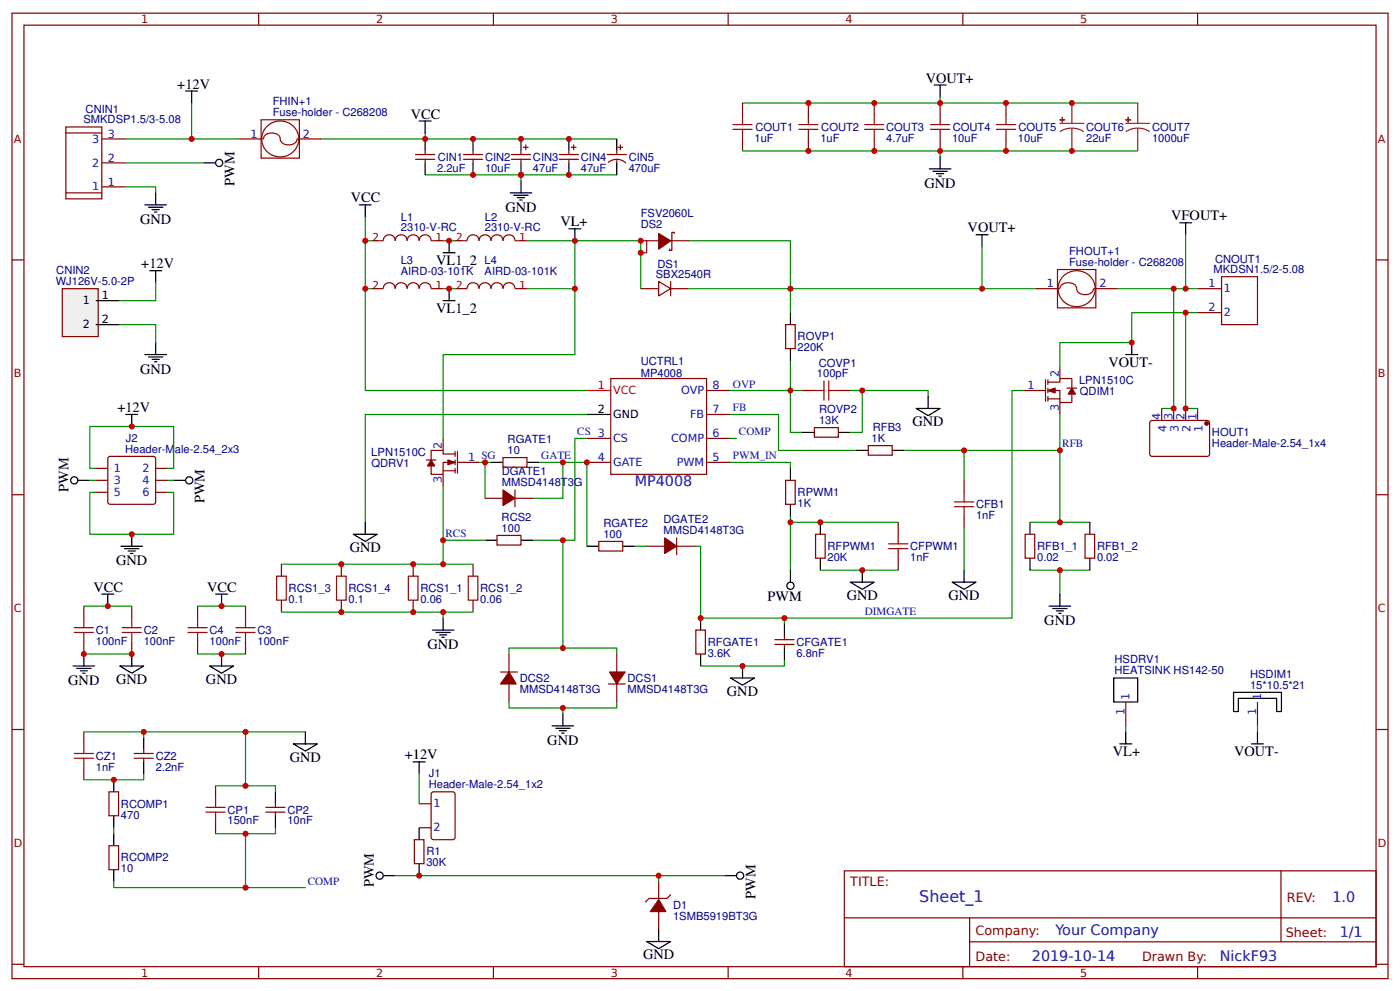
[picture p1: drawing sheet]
<svg xmlns="http://www.w3.org/2000/svg" width="309mm" height="219mm" viewBox="0 0 309 219" stroke-linecap="round" stroke-linejoin="round" font-family="sans-serif">
<g fill="none" stroke="#800" stroke-width=".26">
<path d="M2.6 2.9h304.1v213.3h-304.1zM5.3 5.6h298.7v207.9h-298.7zM57.1 2.9v2.7M109 2.9v2.7M160.9 2.9v2.7M212.7 2.9v2.7M264.6 2.9v2.7M14.6 28h7.9v15.9h-7.9zM14.6 29.4h7.9M22.5 36h5.3M22.5 30.7h5.3M52.9 30.7h5.3"/>
<path d="M65.6 30.7h5.3M91.8 34.1h4.2M91.8 35.2h4.2M93.9 33.3v.8M93.9 35.2v.8M102.4 34.1h4.2M102.4 35.2h4.2M104.5 33.3v.8M104.5 35.2v.8M113 34.1h4.2M113 35.2h4.2M115.1 33.3v.8"/>
<path d="M115.1 35.2v.8M115.6 32.5h1.1M116.2 32v1.1M123.6 34.1h4.2M123.6 35.2h4.2M125.7 33.3v.8M125.7 35.2v.8M126.2 32.5h1.1M126.7 32v1.1M134.1 34.1h4.3M134.4 35.9a2.85 2.85 0 0 1 3.9 .1M136.3 33.3v.8"/>
<path d="M136.3 35.2v.8M136.5 32.5h1.1M137.1 32v1.1M164 22.8v2.6M164 30.7v2.6M178.6 22.8v2.6M178.6 30.7v2.6M2.6 57.4h2.7M14.6 42.6h7.9M22.5 41.3h5.3M304 57.4h2.7M141.6 63.8h3.9"/>
<path d="M145.5 62.2l2.7 1.6-2.7 1.6zM148.2 63.8h3.9M148.2 62.2v3.2M173.6 71.7h2.1v5.3h-2.1zM228.9 63.8h5.3M241.6 63.8h5.3M264.6 63.8h5.3M264.6 69.1h5.3M269.9 61.1h7.9v10.6h-7.9zM129.6 96.8h5.3M134.9 83.6h21.2v21.2h-21.2zM156.1 96.8h5.3"/>
<path d="M156.1 91.5h5.3M156.1 86.3h5.3M177.3 86.3h2.6M179.9 94.5h5.3v2.1h-5.3zM185.2 86.3h2.7M191.8 98.4h5.3v2.1h-5.3zM254.1 93.1l.4-.2h12.5l.2 .5v7.1l-.5 .3-12.4-.1-.3-.4zM256.6 90.2v2.7M259.3 90.2v2.7M261.9 90.2v2.7M264.6 90.2v2.7M2.6 109.3h2.7"/>
<path d="M21.2 103.5h2.6M21.2 106.1h2.6M21.2 108.7h2.6M24.1 100.9l9.8-.1 .4 .3 .1 9.8-.3 .4-9.8 .1-.4-.3-.1-9.8zM34.4 103.5h2.6M34.4 106.1h2.6M34.4 108.7h2.6M107.2 110.1h3.9M109.8 118.3h5.3v2.1h-5.3zM111.1 101.1h5.3v2.1h-5.3zM113.8 110.1h3.9M113.8 108.2v3.7"/>
<path d="M129.6 102.1h5.3M132.3 119.6h5.3v2.1h-5.3zM149.5 118.8v3.7M156.1 102.1h5.3M173.6 106.1h2.1v5.3h-2.1zM180.2 118h2.1v5.3h-2.1zM226.5 118h2.1v5.3h-2.1zM239.7 118h2.1v5.3h-2.1zM304 109.3h2.7M18.5 133.9v2.6M29.1 133.9v2.6M43.7 133.9v2.6"/>
<path d="M54.2 133.9v2.6M62.2 124.6v2.7M62.2 132.6v2.6M75.4 124.6v2.7M75.4 132.6v2.6M91.3 124.6v2.7M91.3 132.6v2.6M104.5 124.6v2.7M104.5 132.6v2.6M142.9 120.6h3.9M149.5 120.6h4M153.7 139.2h2.1v5.3h-2.1z"/>
<path d="M18.5 141.8v2.7M29.1 141.8v2.7M43.7 141.8v2.7M54.2 141.8v2.7M110.6 148.4h3.7M112.4 144.5v3.9M112.4 151.1v3.9M134.4 151.1h3.7M136.3 144.5v3.9M136.3 151.1v3.9M171.2 142.3h4.2M171.2 141.3h4.2"/>
<path d="M173.3 140.5v.8M173.3 142.3v.8M277.8 155v5.3M2.6 161.1h2.7M24.1 174.9h2.1v5.3h-2.1zM29.6 167.5h4.3M29.6 166.4h4.3M31.7 165.6v.8M31.7 167.5v.8M47.6 173.6v2.6M58.7 179.4h4.3M58.7 178.3h4.3"/>
<path d="M60.9 177.5v.8M60.9 179.4v.8M92.6 177.5h2.6M95.5 175l4.5-.1 .5 .3v9.7l-.2 .5-4.5 .1-.5-.3-.1-9.8zM304 161.1h2.7M24.1 186.8h2.1v5.3h-2.1zM47.6 181.5v2.6M92.6 182.8h2.6M145.5 194.7v4M148.2 197.6l-.8 .8h-4l-.8 .8M186.5 192.4h117.5v21.1h-117.5zM283 192.4v15.6"/>
<path d="M2.6 213h2.7M57.1 213.5v2.7M109 213.5v2.7M145.5 201.3v4M160.9 213.5v2.7M186.6 202.7h117.3M212.7 213.5v2.7M214.2 208h89.7M214.2 202.7v10.6M264.6 213.5v2.7M304 213h2.7"/>
</g>
<g fill="none" stroke="#080" stroke-width=".26">
<path d="M27.8 36h17.2M42.3 22.8v7.9h-14.5M42.3 30.7h10.6M93.9 29.4v1.3h-23M93.9 30.7h42.4M93.9 38.6h42.4M115.1 38.6v1.4M164 22.8h87.4M164 33.3h87.4M207.7 21.4v1.4M207.7 33.3v1.4M27.8 41.3h6.6v1.3"/>
<path d="M80.7 47.9v38.4h48.9M80.7 53.2h1.3M97.9 53.2h2.6M116.4 53.2h10.6M127 53.2h14.6v10.6M127 53.2v10.6h-10.6M152.1 53.2h22.5v10.6h-22.5M217 54.5v9.3M261.9 51.9v11.9M80.7 63.8h1.3M97.9 63.8h2.6M174.6 79.6v6.7h2.7"/>
<path d="M228.9 63.8h-54.3v5.3M246.9 63.8h17.7M259.3 63.8v26.4h-2.7M261.9 69.1v21.1h2.7M264.6 69.1h-14.6v6.6h-15.8v5.3M129.6 91.5h-48.9v23.9M129.6 96.8h-2.6v22.5h-9.3M161.4 86.3h13.2v9.2h2.7M161.4 91.5h10.6v8h17.2M161.4 96.8h1.3M187.9 86.3h2.6M199.8 99.5h34.4v15.9"/>
<path d="M205.1 87.6v-1.3h-14.6v9.2h-2.6M213 99.5v6.6M226.2 86.3h-2.6v50.2h-50.3M234.2 91.5v8M19.8 106.1h1.4M21.2 103.5h-1.4v-9.3h18.6v9.3h-1.4M21.2 108.7h-1.4v9.3h18.6v-9.3h-1.4M37 106.1h1.4M105.8 102.1h1.4v8M107.2 119.3h-9.3v5.3M107.2 102.1h1.3M117.7 110.1h6.7v-8h5.2v18.5"/>
<path d="M119.1 102.1h5.3M124.4 119.3v23.8M161.4 102.1h13.2v1.4M174.6 114v11.9M174.6 115.4h23.8M213 116.7v9.2M227.5 115.4h13.3M18.5 133.9h10.6M43.7 133.9h10.5M62.2 135.2h42.3M62.2 124.6h42.3M97.9 135.2v1.3"/>
<path d="M140.2 120.6h2.7M153.5 120.6h1.3v15.9h18.5v1.3M181.2 125.9h17.2M227.5 125.9h13.3M234.2 125.9v5.3M18.5 144.5h10.6M43.7 144.5h10.5M112.4 144.5v-1.4h23.9v1.4M112.4 155v1.4h23.9v-1.4M124.4 156.4v1.3M173.3 145.8v1.3h-18.5M18.5 161.7h13.2v1.3"/>
<path d="M31.7 170.9v1.3h-13.2M31.7 161.7h22.5v11.9M47.6 173.6h13.3v1.3M54.2 161.7h13.3M92.6 170.9v6.6M277.8 160.3v1.4M25.1 182.8v1.3M54.2 184.1v12h-29.1v-1.4M54.2 196.1h13.3M60.9 182.8v1.3h-13.3M87.3 193.4h58.2v1.3M145.5 193.4h14.6"/>
</g>
<path d="M82 53.2h2.7a1.32 1.32 0 0 1 1.3-1.3 1.32 1.32 0 0 1 1.3 1.3 1.32 1.32 0 0 1 1.3-1.3 1.32 1.32 0 0 1 1.4 1.3 1.32 1.32 0 0 1 1.3-1.3 1.32 1.32 0 0 1 1.3 1.3 1.32 1.32 0 0 1 1.3-1.3 1.32 1.32 0 0 1 1.3 1.3h2.7M100.5 53.2h2.7a1.32 1.32 0 0 1 1.3-1.3 1.32 1.32 0 0 1 1.3 1.3 1.32 1.32 0 0 1 1.4-1.3 1.32 1.32 0 0 1 1.3 1.3 1.32 1.32 0 0 1 1.3-1.3 1.32 1.32 0 0 1 1.3 1.3 1.32 1.32 0 0 1 1.3-1.3 1.32 1.32 0 0 1 1.4 1.3h2.6M82 63.8h2.7a1.32 1.32 0 0 1 1.3-1.4 1.32 1.32 0 0 1 1.3 1.4 1.32 1.32 0 0 1 1.3-1.4 1.32 1.32 0 0 1 1.4 1.4 1.32 1.32 0 0 1 1.3-1.4 1.32 1.32 0 0 1 1.3 1.4 1.32 1.32 0 0 1 1.3-1.4 1.32 1.32 0 0 1 1.3 1.4h2.7M100.5 63.8h2.7a1.32 1.32 0 0 1 1.3-1.4 1.32 1.32 0 0 1 1.3 1.4 1.32 1.32 0 0 1 1.4-1.4 1.32 1.32 0 0 1 1.3 1.4 1.32 1.32 0 0 1 1.3-1.4 1.32 1.32 0 0 1 1.3 1.4 1.32 1.32 0 0 1 1.3-1.4 1.32 1.32 0 0 1 1.4 1.4h2.6" fill="none" stroke="#840000" stroke-width=".26"/>
<g fill="none" stroke="#000" stroke-width=".26">
<path d="M206.4 18.8h2.6M207.7 18.8v2.6M41 20.1h2.7M42.3 20.1v2.7M45 36h2.6M92.6 26.7h2.6M93.9 26.7v2.7M93.9 30.7v2.6M93.9 36v2.6M104.5 30.7v2.6M104.5 36v2.6M115.1 30.7v2.6"/>
<path d="M115.1 36v2.6M115.1 40v2.6M125.7 30.7v2.6M125.7 36v2.6M136.3 30.7v2.6M136.3 36v2.6M205.3 37.3h4.8M206.1 37.8h3.2M206.9 38.4h1.6M207.4 38.9h.6M207.7 34.7v2.6M32 45.2h4.8"/>
<path d="M32.8 45.8h3.2M33.6 46.3h1.6M34.1 46.8h.6M34.4 42.6v2.6M79.4 45.2h2.6M80.7 45.2v2.7M97.9 55.8h2.6M99.2 53.2v2.6M112.7 42.6h4.8M113.5 43.1h3.2M114.3 43.7h1.6M114.8 44.2h.6"/>
<path d="M125.7 50.5h2.6M127 50.5v2.7M215.6 51.9h2.7M217 51.9v2.6M260.6 49.2h2.7M261.9 49.2v2.7M97.9 66.4h2.6M99.2 63.8v2.6M174.6 69.1v2.6M174.6 77v2.6M248.7 78.3h2.7M250 75.7v2.6"/>
<path d="M27.8 91.5h2.6M29.1 91.5v2.7M129.6 91.5h5.3M177.3 95.5h2.6M185.2 95.5h2.7M189.2 99.5h2.6M197.1 99.5h2.7M202.4 90.2h5.3l-2.6 1.6zM205.1 87.6v2.6M17.2 106.1h2.6M29.1 118v2.6M38.4 106.1h2.6"/>
<path d="M78.1 118h5.2l-2.6 1.6zM80.7 115.4v2.6M107.2 119.3h2.6M108.5 102.1h2.6M115.1 119.3h2.6M116.4 102.1h2.7M174.6 103.5v2.6M174.6 111.4v2.6M181.2 115.4v2.6M227.5 115.4v2.6M240.8 115.4v2.6M22.5 131.2h2.6"/>
<path d="M23.8 131.2v2.7M26.7 120.6h4.8M27.5 121.2h3.2M28.3 121.7h1.6M28.8 122.2h.6M47.6 131.2h2.7M48.9 131.2v2.7M95.5 139.2h4.8M96.3 139.7h3.2M97.9 136.5v2.7M129.6 120.6h2.7M137.6 120.6h2.6"/>
<path d="M154.8 136.5v2.7M173.3 137.8v2.7M174.6 125.9v2.7M181.2 123.3v2.6M187.9 128.6h5.2l-2.6 1.6zM190.5 125.9v2.7M210.3 128.6h5.3l-2.6 1.6zM213 125.9v2.7M227.5 123.3v2.6M231.8 133.9h4.7M232.6 134.4h3.1M233.4 134.9h1.5"/>
<path d="M233.9 135.5h.5M234.2 131.2v2.7M240.8 123.3v2.6M16.1 147.1h4.8M16.9 147.6h3.2M17.7 148.2h1.6M18.3 148.7h.5M18.5 144.5v2.6M26.5 147.1h5.2l-2.6 1.6zM29.1 144.5v2.6M46.3 147.1h5.3l-2.7 1.6zM48.9 144.5v2.6"/>
<path d="M97.1 140.2h1.6M97.6 140.8h.6M124.4 157.7v2.6M154.8 144.5v2.6M161.4 149.8h5.3l-2.7 1.5zM164 147.1v2.7M173.3 143.1v2.7M272.5 152.9h10.6v4.3h-1.1v-2.9h-8.4v2.9h-1.1zM25.1 172.2v2.7M31.7 163v2.6M31.7 168.3v2.6M60.9 174.9v2.6"/>
<path d="M64.8 164.3h5.3l-2.6 1.6zM67.5 161.7v2.6M91.3 168.3h2.6M92.6 168.3v2.6M122 160.3h4.7M122.8 160.9h3.1M123.6 161.4h1.5M124.1 161.9h.5M276.5 164.3h2.6M277.8 161.7v2.6M25.1 180.2v2.6M25.1 184.1v2.7"/>
<path d="M25.1 192.1v2.6M60.9 180.2v2.6M84.7 193.4h2.6M160.1 193.4h2.6M142.9 208h5.3l-2.7 1.5zM145.5 205.3v2.7"/>
<circle cx="48.4" cy="36" r=".79"/>
<circle cx="16.4" cy="106.1" r=".79"/>
<circle cx="41.8" cy="106.1" r=".79"/>
<circle cx="174.6" cy="129.4" r=".79"/>
<circle cx="83.9" cy="193.4" r=".79"/>
<circle cx="163.5" cy="193.4" r=".79"/>
</g>
<path d="M129.6 86.3h5.3" fill="none" stroke="#f00" stroke-width=".26"/>
<path d="M57.7 26.5h8.4v8.4h-8.4zM58.2 30.7a2 2 0 0 1 3.3-.9l.3 .4 .1 .5M59 27.9a4 4 0 0 1 6.4 .8 4 4 0 0 1-2.7 5.9 4 4 0 0 1-4.4-2 4 4 0 0 1 .7-4.7zM61.9 30.7a1.99 1.99 0 0 0 3.2 .9l.4-.4 .1-.5M233.6 59.5h8.5v8.5h-8.5zM234.2 63.8a2 2 0 0 1 3.2-.9l.3 .4 .2 .5M235 61a4 4 0 0 1 6.4 .8 4 4 0 0 1-2.7 5.9 4 4 0 0 1-4.4-2 4 4 0 0 1 .7-4.7zM237.9 63.8a1.99 1.99 0 0 0 3.2 .9l.3-.4 .2-.5" fill="none" stroke="#900" stroke-width=".26"/>
<g fill="#800" stroke="#800" stroke-width=".26">
<path d="M111.1 108.2l2.7 1.9-2.7 1.6z"/>
<path d="M146.8 118.8l2.7 1.8-2.7 1.6z"/>
<path d="M134.7 148.4h3.4l-1.8 2.7z"/>
<path d="M112.4 148.4l1.6 2.7h-3.4z"/>
<path d="M145.5 198.7l1.6 2.6h-3.4z"/>
<circle cx="266.6" cy="93.5" r=".4"/>
</g>
<g fill="none" stroke="#a00000" stroke-width=".26">
<path d="M161.9 28.6h4.3M161.9 27.5h4.3M164 25.4v2.1M164 28.6v2.1M176.5 28.6h4.2M176.5 27.5h4.2M178.6 25.4v2.1M178.6 28.6v2.1M179.9 86.3h2.1M182 84.1v4.3M183.1 84.1v4.3M183.1 86.3h2.1"/>
<path d="M16.4 138.6h4.2M16.4 139.7h4.2M18.5 136.5v2.1M18.5 139.7v2.1M27 138.6h4.2M27 139.7h4.2M29.1 136.5v2.1M29.1 139.7v2.1M41.5 138.6h4.3M41.5 139.7h4.3M43.7 136.5v2.1M43.7 139.7v2.1"/>
<path d="M52.1 138.6h4.3M52.1 139.7h4.3M54.2 136.5v2.1M54.2 139.7v2.1M61.1 127.3h2.1v5.3h-2.1zM74.3 127.3h2.2v5.3h-2.2zM90.2 127.3h2.1v5.3h-2.1zM103.5 127.3h2.1v5.3h-2.1zM45.5 179.4h4.2M45.5 178.3h4.2M47.6 176.2v2.1M47.6 179.4v2.1"/>
</g>
<path d="M234.2 27.3h5.2M236.8 28.3l1.4 .2 1.2 .6M236.8 28.3l-1.4 .2-1.2 .6M236.8 22.8v4.5M236.8 28.3v5M248.7 27.3h5.3M251.4 28.3l1.3 .2 1.3 .6M251.4 28.3l-1.4 .2-1.3 .6M251.4 22.8v4.5M251.4 28.3v5" fill="none" stroke="#8d2323" stroke-width=".26"/>
<g fill="#8d2323" stroke="#8d2323" stroke-width=".26">
<path d="M248.7 26.5h1.1z"/>
<path d="M249.2 25.9l.1 1.1z"/>
<path d="M234.2 26.5h1z"/>
<path d="M234.7 25.9v1.1z"/>
</g>
<path d="M13.8 63.8h7.9v10.5h-7.9z" fill="#efefef" stroke="#800" stroke-width=".26"/>
<g fill="none" stroke="#000" stroke-width=".26">
<path d="M33.1 59.8h2.6M34.4 59.8v2.6M21.2 66.4h5.3M21.2 71.7h5.3M32 78.3h4.8M32.8 78.8h3.2M33.6 79.4h1.6M34.1 79.9h.6M34.4 75.7v2.6M246.1 149.8h5.3v5.2h-5.3zM247.4 164.3h2.6M248.7 161.7v2.6"/>
<path d="M92.6 182.8v2.7M92.6 190.8v2.6"/>
</g>
<path d="M26.5 71.7h7.9v4M34.4 62.4v4h-7.9M127 63.8v14.5h-29.1v18.5M97.9 107.4v11.9M248.7 160.3v1.4" fill="none" stroke="#080" stroke-width=".26"/>
<g fill="none" stroke="#800" stroke-width=".26">
<path d="M193.1 22.8v2.6M193.1 30.7v2.6M207.7 22.8v2.6M207.7 30.7v2.6M222.2 22.8v2.6M222.2 30.7v2.6M141.6 53.2h3.9M142.9 53.2v2.6h-1.3M148.2 53.2h3.9M149 51.6v-.3h-.6v4h-.5v-.3M97.9 96.8v2.7M100.5 99.7v1.1"/>
<path d="M101.1 99.7v4.8M226.2 86.3h4.8M231 83.9v4.7M231.5 84.4h2.7v-.8h2.6v2.1M231.5 86.3h2.7v2.6h2.6v-1.9M231.5 88.1h2.7M231.5 83.9v1M231.5 85.7v1.1M231.5 87.6v1M234.2 81v2.6M234.2 88.9v2.6M235.7 85.7h2.2"/>
<path d="M94.2 101.6h2.1M97.9 104h2.6M97.9 104.8v2.6M100.5 100.3h-2.6v-.8h-2.7v2.1M100.5 102.1h-2.6v2.7h-2.7v-1.9M100.5 101.6v1.1M100.5 103.5v1M101.1 102.1h4.7M198.4 115.4v2.6M213 106.1v2.6M213 114v2.7M198.4 123.3v2.6"/>
<path d="M248.7 155v5.3M18.5 161.7v2.6M18.5 169.6v2.6M91.5 185.5h2.2v5.3h-2.2z"/>
</g>
<g fill="#800" stroke="#800" stroke-width=".26">
<path d="M145.5 51.6l2.7 1.6-2.7 1.8z"/>
<path d="M99 101.6l1.5 .5-1.5 .6z"/>
<path d="M95.2 101.6l.8 1.3h-1.5z"/>
<path d="M231.5 86.3l1.6-.6v1.1z"/>
<path d="M236.8 85.7l.8 1.3h-1.6z"/>
</g>
<g fill="none" stroke="#a00000" stroke-width=".26">
<path d="M191 28.6h4.3M191 27.5h4.3M193.1 25.4v2.1M193.1 28.6v2.1M205.6 28.6h4.2M205.6 27.5h4.2M207.7 25.4v2.1M207.7 28.6v2.1M220.1 28.6h4.3M220.1 27.5h4.3M222.2 25.4v2.1M222.2 28.6v2.1"/>
<path d="M198.4 118v2.1M210.9 111.9h4.2M210.9 110.9h4.2M213 108.7v2.2M213 111.9v2.1M196.3 121.2h4.3M196.3 120.1h4.3M198.4 121.2v2.1M16.4 167.5h4.2M16.4 166.4h4.2M18.5 164.3v2.1M18.5 167.5v2.1"/>
</g>
<g fill="#c00">
<circle cx="97.9" cy="119.3" r=".66"/>
<circle cx="97.9" cy="124.6" r=".66"/>
<circle cx="127" cy="63.8" r=".66"/>
<circle cx="193.1" cy="22.8" r=".66"/>
<circle cx="193.1" cy="33.3" r=".66"/>
<circle cx="141.6" cy="55.8" r=".66"/>
<circle cx="141.6" cy="53.2" r=".66"/>
<circle cx="80.7" cy="53.2" r=".66"/>
<circle cx="127" cy="53.2" r=".66"/>
<circle cx="29.1" cy="94.2" r=".66"/>
<circle cx="75.4" cy="135.2" r=".66"/>
<circle cx="75.4" cy="124.6" r=".66"/>
<circle cx="236.8" cy="33.3" r=".66"/>
<circle cx="236.8" cy="22.8" r=".66"/>
<circle cx="178.6" cy="22.8" r=".66"/>
<circle cx="178.6" cy="33.3" r=".66"/>
<circle cx="207.7" cy="22.8" r=".66"/>
<circle cx="207.7" cy="33.3" r=".66"/>
<circle cx="124.4" cy="119.3" r=".66"/>
<circle cx="99.2" cy="53.2" r=".66"/>
<circle cx="104.5" cy="30.7" r=".66"/>
<circle cx="261.9" cy="63.8" r=".66"/>
<circle cx="261.9" cy="90.2" r=".66"/>
<circle cx="261.9" cy="69.1" r=".66"/>
<circle cx="250" cy="75.7" r=".66"/>
<circle cx="181.2" cy="115.4" r=".66"/>
<circle cx="25.1" cy="172.2" r=".66"/>
<circle cx="213" cy="99.5" r=".66"/>
<circle cx="54.2" cy="161.7" r=".66"/>
<circle cx="54.2" cy="184.2" r=".66"/>
<circle cx="107.2" cy="102.1" r=".66"/>
<circle cx="174.6" cy="63.8" r=".66"/>
<circle cx="174.6" cy="115.4" r=".66"/>
<circle cx="42.3" cy="30.7" r=".66"/>
<circle cx="129.6" cy="102.1" r=".66"/>
<circle cx="173.3" cy="136.5" r=".66"/>
<circle cx="174.6" cy="86.3" r=".66"/>
<circle cx="164" cy="147.1" r=".66"/>
<circle cx="124.4" cy="102.1" r=".66"/>
<circle cx="54.2" cy="173.6" r=".66"/>
<circle cx="31.8" cy="161.7" r=".66"/>
<circle cx="54.2" cy="196.1" r=".66"/>
<circle cx="234.2" cy="125.9" r=".66"/>
<circle cx="234.2" cy="115.4" r=".66"/>
<circle cx="190.5" cy="86.3" r=".66"/>
<circle cx="217" cy="63.8" r=".66"/>
<circle cx="97.9" cy="135.2" r=".66"/>
<circle cx="124.4" cy="156.4" r=".66"/>
<circle cx="234.2" cy="99.5" r=".66"/>
<circle cx="154.8" cy="136.5" r=".66"/>
<circle cx="18.5" cy="144.5" r=".66"/>
<circle cx="29.1" cy="144.5" r=".66"/>
<circle cx="23.8" cy="133.9" r=".66"/>
<circle cx="48.9" cy="133.9" r=".66"/>
<circle cx="48.9" cy="144.5" r=".66"/>
<circle cx="259.3" cy="90.2" r=".66"/>
<circle cx="259.3" cy="63.8" r=".66"/>
<circle cx="93.9" cy="30.7" r=".66"/>
<circle cx="115.1" cy="30.7" r=".66"/>
<circle cx="115.1" cy="38.6" r=".66"/>
<circle cx="125.7" cy="30.7" r=".66"/>
<circle cx="125.7" cy="38.6" r=".66"/>
<circle cx="104.5" cy="38.6" r=".66"/>
<circle cx="124.4" cy="143.1" r=".66"/>
<circle cx="190.5" cy="125.9" r=".66"/>
<circle cx="145.5" cy="193.4" r=".66"/>
<circle cx="91.3" cy="124.6" r=".66"/>
<circle cx="91.3" cy="135.2" r=".66"/>
<circle cx="99.2" cy="63.8" r=".66"/>
<circle cx="80.7" cy="63.8" r=".66"/>
<circle cx="29.1" cy="118" r=".66"/>
<circle cx="92.6" cy="193.4" r=".66"/>
<circle cx="222.3" cy="22.8" r=".66"/>
<circle cx="222.3" cy="33.3" r=".66"/>
</g>
<text font-size="3.5" fill="#00f" x="203.1" y="199.1">Sheet_1</text>
<g font-size="3.2">
<text x="39.2" y="19.6">+12V</text>
<text x="204.5" y="18.3">VOUT+</text>
<text x="90.8" y="26.2">VCC</text>
<text x="51.8" y="41" transform="rotate(-90 51.8 41)">PWM</text>
<text x="204.3" y="41.5">GND</text>
<text x="77.5" y="44.7">VCC</text>
<text x="111.7" y="46.8">GND</text>
<text x="31" y="49.5">GND</text>
<text x="123.8" y="50">VL+</text>
<text x="213.8" y="51.3">VOUT+</text>
<text x="258.8" y="48.7">VFOUT+</text>
<text x="31.2" y="59.3">+12V</text>
<text x="96.4" y="58.5">VL1_2</text>
<text x="96.4" y="69.1">VL1_2</text>
<text x="31" y="82.6">GND</text>
<text x="244.9" y="81.1">VOUT-</text>
<text x="25.9" y="91">+12V</text>
<text x="201.6" y="94.2">GND</text>
<text x="15.2" y="108.6" transform="rotate(-90 15.2 108.6)">PWM</text>
<text x="45.2" y="111.2" transform="rotate(-90 45.2 111.2)">PWM</text>
<text x="25.7" y="124.9">GND</text>
<text x="77.3" y="122">GND</text>
<text x="20.6" y="130.7">VCC</text>
<text x="45.8" y="130.7">VCC</text>
<text x="169.6" y="132.7">PWM</text>
<text x="187.1" y="132.6">GND</text>
<text x="209.5" y="132.6">GND</text>
<text x="94.5" y="143.4">GND</text>
<text x="230.7" y="138.1">GND</text>
<text x="15.1" y="151.3">GND</text>
<text x="25.7" y="151.1">GND</text>
<text x="45.5" y="151.1">GND</text>
<text x="160.6" y="153.7">GND</text>
<text x="89.4" y="167.7">+12V</text>
<text x="120.9" y="164.6">GND</text>
<text x="245.9" y="167">VL+</text>
<text x="272.7" y="167.1">VOUT-</text>
<text x="64" y="168.3">GND</text>
<text x="82.6" y="195.9" transform="rotate(-90 82.6 195.9)">PWM</text>
<text x="166.9" y="198.5" transform="rotate(-90 166.9 198.5)">PWM</text>
<text x="142.1" y="211.9">GND</text>
</g>
<g font-size="3.2" fill="#00f">
<text x="140.2" y="107.4">MP4008</text>
<text x="294.4" y="199.3">1.0</text>
<text x="233.2" y="206.5">Your Company</text>
<text x="296" y="207">1/1</text>
<text x="228" y="212.3">2019-10-14</text>
<text x="269.5" y="212.3">NickF93</text>
</g>
<g font-size="2.8" fill="#800">
<text x="187.9" y="195.8">TITLE:</text>
<text x="284.3" y="199.3">REV:</text>
<text x="215.5" y="206.4">Company:</text>
<text x="284.1" y="206.9">Sheet:</text>
<text x="215.5" y="212.2">Date:</text>
<text x="252.3" y="212.3">Drawn By:</text>
</g>
<g font-size="2.5" fill="#800">
<text x="31.2" y="5.2">1</text>
<text x="83.1" y="5.2">2</text>
<text x="134.9" y="5.2">3</text>
<text x="186.8" y="5.2">4</text>
<text x="238.7" y="5.2">5</text>
<text x="3" y="31.5">A</text>
<text x="304.4" y="31.5">A</text>
<text x="3" y="83.3">B</text>
<text x="304.4" y="83.3">B</text>
<text x="3" y="135.2">C</text>
<text x="304.4" y="135.2">C</text>
<text x="3" y="187.1">D</text>
<text x="304.4" y="187.1">D</text>
<text x="31.2" y="215.8">1</text>
<text x="83.1" y="215.8">2</text>
<text x="134.9" y="215.8">3</text>
<text x="186.8" y="215.8">4</text>
<text x="238.7" y="215.8">5</text>
</g>
<g font-size="2.5" fill="#000080">
<text x="60.3" y="23.3">FHIN+1</text>
<text x="18.4" y="27.3">SMKDSP1.5/3-5.08</text>
<text x="18.9" y="24.9">CNIN1</text>
<text x="60.3" y="25.7">Fuse-holder - C268208</text>
<text x="166.9" y="29">COUT1</text>
<text x="181.5" y="29">COUT2</text>
<text x="195.8" y="28.9">COUT3</text>
<text x="210.5" y="28.9">COUT4</text>
<text x="225" y="28.9">COUT5</text>
<text x="240" y="28.9">COUT6</text>
<text x="254.5" y="28.9">COUT7</text>
<text x="96.7" y="35.5">CIN1</text>
<text x="107.2" y="35.5">CIN2</text>
<text x="117.7" y="35.5">CIN3</text>
<text x="128.3" y="35.5">CIN4</text>
<text x="138.9" y="35.5">CIN5</text>
<text x="166.7" y="31.3">1uF</text>
<text x="181.2" y="31.3">1uF</text>
<text x="195.8" y="31.3">4.7uF</text>
<text x="210.3" y="31.3">10uF</text>
<text x="224.9" y="31.3">10uF</text>
<text x="240" y="31.3">22uF</text>
<text x="254.5" y="31.3">1000uF</text>
<text x="96.6" y="37.9">2.2uF</text>
<text x="107.2" y="37.9">10uF</text>
<text x="117.7" y="37.9">47uF</text>
<text x="128.3" y="37.9">47uF</text>
<text x="138.9" y="37.9">470uF</text>
<text x="141.6" y="47.9">FSV2060L</text>
<text x="88.6" y="51.1">2310-V-RC</text>
<text x="88.6" y="48.7">L1</text>
<text x="107.1" y="51.1">2310-V-RC</text>
<text x="107.1" y="48.7">L2</text>
<text x="141.6" y="50.3">DS2</text>
<text x="88.5" y="58.3">L3</text>
<text x="107.1" y="58.3">L4</text>
<text x="145.2" y="59.2">DS1</text>
<text x="236.2" y="58.7">Fuse-holder - C268208</text>
<text x="236.2" y="56.4">FHOUT+1</text>
<text x="268.4" y="58.1">CNOUT1</text>
<text x="12.3" y="63">WJ126V-5.0-2P</text>
<text x="12.4" y="60.5">CNIN2</text>
<text x="88.5" y="60.7">AIRD-03-101K</text>
<text x="107.1" y="60.7">AIRD-03-101K</text>
<text x="144.9" y="61.4">SBX2540R</text>
<text x="268.1" y="60.3">MKDSN1.5/2-5.08</text>
<text x="176.2" y="77.6">220K</text>
<text x="176.2" y="75.2">ROVP1</text>
<text x="141.6" y="83.2">MP4008</text>
<text x="141.6" y="80.6">UCTRL1</text>
<text x="180.5" y="83.3">100pF</text>
<text x="180.9" y="81.1">COVP1</text>
<text x="238.4" y="84.8">LPN1510C</text>
<text x="238.6" y="87.3">QDIM1</text>
<text x="181" y="93.7">13K</text>
<text x="181" y="91.3">ROVP2</text>
<text x="192.8" y="95.2">RFB3</text>
<text x="27.6" y="100">Header-Male-2.54_2x3</text>
<text x="27.8" y="97.6">J2</text>
<text x="82" y="100.8">LPN1510C</text>
<text x="112.1" y="100.3">10</text>
<text x="112.1" y="97.8">RGATE1</text>
<text x="192.6" y="97.6">1K</text>
<text x="267.8" y="98.6">Header-Male-2.54_1x4</text>
<text x="267.8" y="96.2">HOUT1</text>
<text x="82" y="103.1">QDRV1</text>
<text x="110.9" y="107.4">MMSD4148T3G</text>
<text x="110.9" y="105">DGATE1</text>
<text x="176.2" y="112">1K</text>
<text x="176.2" y="109.6">RPWM1</text>
<text x="215.6" y="112.2">CFB1</text>
<text x="110.8" y="117.5">100</text>
<text x="110.8" y="115">RCS2</text>
<text x="133.3" y="118.8">100</text>
<text x="133.3" y="116.4">RGATE2</text>
<text x="146.6" y="118">MMSD4148T3G</text>
<text x="146.6" y="115.6">DGATE2</text>
<text x="215.6" y="114.6">1nF</text>
<text x="182.8" y="123.9">20K</text>
<text x="182.8" y="121.5">RFPWM1</text>
<text x="201.1" y="123.9">1nF</text>
<text x="201.1" y="121.5">CFPWM1</text>
<text x="229.1" y="123.9">0.02</text>
<text x="229.1" y="121.5">RFB1_1</text>
<text x="242.4" y="123.9">0.02</text>
<text x="242.4" y="121.5">RFB1_2</text>
<text x="63.8" y="130.8">RCS1_3</text>
<text x="77" y="130.8">RCS1_4</text>
<text x="92.9" y="130.8">RCS1_1</text>
<text x="106.1" y="130.8">RCS1_2</text>
<text x="63.8" y="133.2">0.1</text>
<text x="77" y="133.2">0.1</text>
<text x="92.9" y="133.2">0.06</text>
<text x="106.1" y="133.2">0.06</text>
<text x="21.2" y="142.4">100nF</text>
<text x="21.2" y="140">C1</text>
<text x="31.7" y="142.4">100nF</text>
<text x="31.8" y="140">C2</text>
<text x="46.3" y="142.4">100nF</text>
<text x="46.3" y="140">C4</text>
<text x="56.9" y="142.4">100nF</text>
<text x="56.9" y="140">C3</text>
<text x="156.4" y="142.7">RFGATE1</text>
<text x="175.9" y="142.7">CFGATE1</text>
<text x="156.4" y="145.1">3.6K</text>
<text x="175.9" y="145.1">6.8nF</text>
<text x="246.2" y="149">HEATSINK HS142-50</text>
<text x="246.2" y="146.6">HSDRV1</text>
<text x="276.2" y="149.8">HSDIM1</text>
<text x="114.8" y="153">MMSD4148T3G</text>
<text x="114.8" y="150.6">DCS2</text>
<text x="138.6" y="153">MMSD4148T3G</text>
<text x="138.6" y="150.6">DCS1</text>
<text x="276.2" y="152.1">15*10.5*21</text>
<text x="21.2" y="167.8">CZ1</text>
<text x="34.4" y="167.8">CZ2</text>
<text x="21.2" y="170.2">1nF</text>
<text x="34.4" y="170.2">2.2nF</text>
<text x="94.7" y="171.7">J1</text>
<text x="26.7" y="178.4">RCOMP1</text>
<text x="50.3" y="179.7">CP1</text>
<text x="63.5" y="179.7">CP2</text>
<text x="94.7" y="174.1">Header-Male-2.54_1x2</text>
<text x="26.7" y="180.8">470</text>
<text x="50.3" y="182.1">150nF</text>
<text x="63.5" y="182.1">10nF</text>
<text x="26.7" y="190.2">RCOMP2</text>
<text x="94.2" y="191.4">30K</text>
<text x="94.2" y="189">R1</text>
<text x="26.7" y="192.7">10</text>
<text x="148.7" y="203.3">1SMB5919BT3G</text>
<text x="148.7" y="200.9">D1</text>
</g>
<g font-size="2.5" fill="#00f">
<text x="20.4" y="31.5">3</text>
<text x="23.8" y="35.7">2</text>
<text x="23.8" y="30.4">3</text>
<text x="55.3" y="30.4">1</text>
<text x="66.9" y="30.4">2</text>
<text x="20.4" y="36.8">2</text>
<text x="23.8" y="41">1</text>
<text x="20.4" y="42.1">1</text>
<text x="231.3" y="63.5">1</text>
<text x="242.9" y="63.5">2</text>
<text x="267" y="63.5">1</text>
<text x="270.4" y="64.6">1</text>
<text x="267" y="68.8">2</text>
<text x="270.4" y="69.8">2</text>
<text x="233.9" y="83.3" transform="rotate(-90 233.9 83.3)">2</text>
<text x="150.5" y="87">OVP</text>
<text x="157.4" y="86">8</text>
<text x="161.9" y="85.6">OVP</text>
<text x="227" y="86">1</text>
<text x="152.5" y="92.3">FB</text>
<text x="157.4" y="91.3">7</text>
<text x="161.9" y="90.9">FB</text>
<text x="233.9" y="90.7" transform="rotate(-90 233.9 90.7)">3</text>
<text x="256.4" y="92.7" transform="rotate(-90 256.4 92.7)">4</text>
<text x="257.7" y="95.4" transform="rotate(-90 257.7 95.4)">4</text>
<text x="259" y="92.7" transform="rotate(-90 259 92.7)">3</text>
<text x="260.3" y="95.4" transform="rotate(-90 260.3 95.4)">3</text>
<text x="261.7" y="92.7" transform="rotate(-90 261.7 92.7)">2</text>
<text x="263" y="95.4" transform="rotate(-90 263 95.4)">2</text>
<text x="264.3" y="92.7" transform="rotate(-90 264.3 92.7)">1</text>
<text x="265.6" y="95.4" transform="rotate(-90 265.6 95.4)">1</text>
<text x="97.6" y="99.2" transform="rotate(-90 97.6 99.2)">2</text>
<text x="103.5" y="101.9">1 SG</text>
<text x="119.6" y="101.5">GATE</text>
<text x="127.5" y="96.2">CS 3</text>
<text x="132" y="101.9">4</text>
<text x="135.5" y="97.6">CS</text>
<text x="148.3" y="97.6">COMP</text>
<text x="157.4" y="101.9">5</text>
<text x="157.4" y="96.6">6</text>
<text x="161.9" y="101.5">PWM_IN</text>
<text x="163.2" y="96.2">COMP</text>
<text x="234.7" y="98.8">RFB</text>
<text x="25.1" y="104.2">1</text>
<text x="25.1" y="106.9">3</text>
<text x="31.5" y="104.2">2</text>
<text x="31.5" y="106.9">4</text>
<text x="97.6" y="106.6" transform="rotate(-90 97.6 106.6)">3</text>
<text x="135.5" y="102.9">GATE</text>
<text x="149.5" y="102.9">PWM</text>
<text x="25.1" y="109.5">5</text>
<text x="31.5" y="109.5">6</text>
<text x="98.4" y="118.7">RCS</text>
<text x="191" y="135.9">DIMGATE</text>
<text x="249.5" y="154.5" transform="rotate(-90 249.5 154.5)">1</text>
<text x="278.6" y="154.5" transform="rotate(-90 278.6 154.5)">1</text>
<text x="248.4" y="157.9" transform="rotate(-90 248.4 157.9)">1</text>
<text x="277.5" y="157.9" transform="rotate(-90 277.5 157.9)">1</text>
<text x="95.8" y="178.3">1</text>
<text x="95.8" y="183.6">2</text>
<text x="68" y="195.4">COMP</text>
</g>
<g font-size="2.5">
<text x="18.3" y="67.2">1</text>
<text x="22.5" y="66.1">1</text>
<text x="22.5" y="71.4">2</text>
<text x="18.3" y="72.5">2</text>
<text x="132" y="91.3">2</text>
<text x="135.5" y="92.3">GND</text>
</g>
<g font-size="2.5" fill="#f00">
<text x="132" y="86">1</text>
<text x="135.5" y="87">VCC</text>
</g>
<g font-size="2.4" fill="#840000">
<text x="82.3" y="53.2">2</text>
<text x="96.2" y="53.2">1</text>
<text x="100.8" y="53.2">2</text>
<text x="114.7" y="53.2">1</text>
<text x="82.3" y="63.7">2</text>
<text x="96.2" y="63.7">1</text>
<text x="100.8" y="63.7">2</text>
<text x="114.7" y="63.7">1</text>
</g>
</svg>
